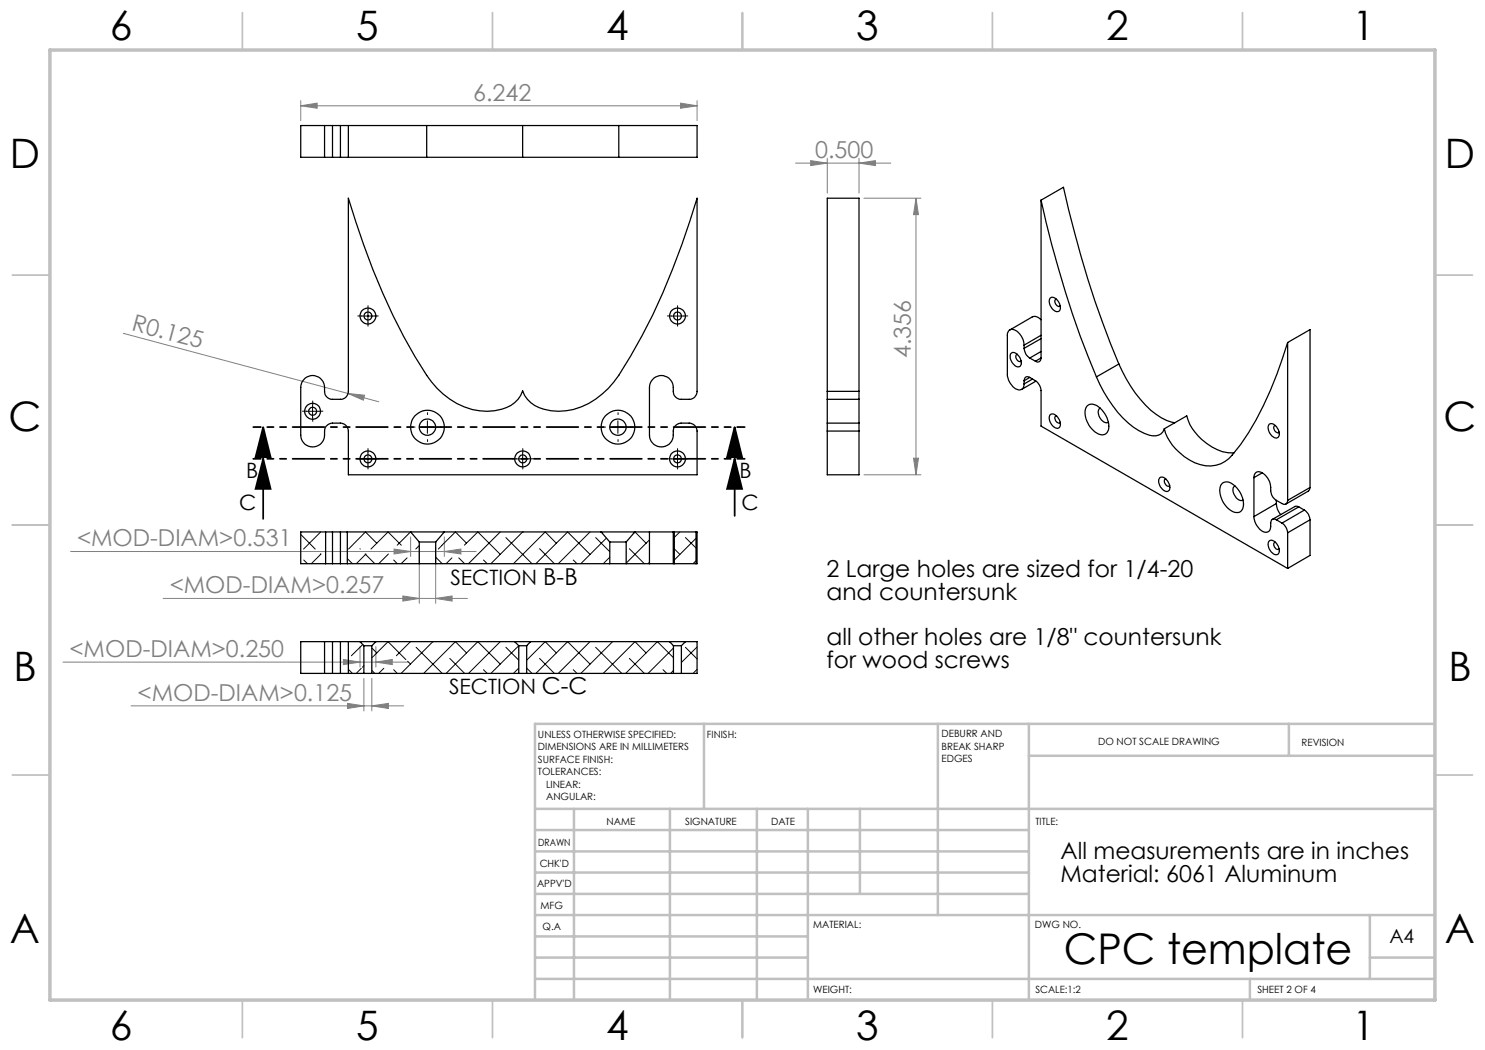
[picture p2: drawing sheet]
<svg xmlns="http://www.w3.org/2000/svg" width="297mm" height="210mm" viewBox="0 0 297 210" stroke-linecap="round" stroke-linejoin="round" font-family="sans-serif">
<path d="M52.6 91.8l1.5 6h-3zM52.6 85.4l1.5 6h-3zM52.6 85.4v18.4M146.9 91.8l1.5 6h-3zM146.9 85.4l1.5 6h-3zM146.9 85.4v17.8" fill="none" stroke="#000" stroke-width=".35"/>
<g fill="none" stroke="#808080" stroke-width=".2">
<path d="M60.1 21.2l3.3-.6v1.1zM60.1 20.1v4M60.1 21.2h79.3M136.1 20.6l3.3 .6-3.3 .5zM139.4 20.1v4M159.1 32.6h19.1M162.1 32.1l3.4 .5-3.4 .5zM165.5 31.6v7M171.8 32.6l3.3-.5v1zM171.8 31.6v7M172.8 39.6h11.4M183.2 39.6l.5 3.3h-1z"/>
<path d="M183.2 39.6v55.4M24.7 66.7l44.9 12M69.6 78.7l3.3 .3-.2 1zM69.6 78.7l6.1 1.7M172.8 95h11.4M182.7 91.6h1l-.5 3.4zM14.1 110.3h81.1M32.6 119.7h60.9M78.8 109.8l3.3 .5-3.3 .5zM80.6 119.2l3.3 .5-3.3 .5zM82.1 107.4v3.9M83.9 109.4v11.3"/>
<path d="M87.1 119.7l3.3-.5v1zM87.1 109.4v11.3M88.9 110.3l3.3-.5v1zM88.9 107.4v3.9M12.6 132.4h68.9M68.7 131.9l3.3 .5-3.3 .5zM72 129.3v4.1M72.8 135.7v6.5M74.4 135.7v6.5M75.2 132.4l3.3-.5v1zM75.2 129.3v4.1M26.2 141.2h54.5"/>
<path d="M69.5 140.7l3.3 .5-3.3 .5zM74.4 141.2l3.3-.5v1z"/>
</g>
<g fill="none" stroke="#000" stroke-width=".2" stroke-dasharray="15.2 1.3 1.3 1.3">
<path d="M72.4 63.2h-.8M73.6 61.9v-.8M73.6 64.4v.8M74.9 63.2h.7M134.3 63.2h-.8M135.5 61.9v-.8M135.5 64.4v.8M136.8 63.2h.8M61.3 82.2h-.8M62.5 81v-.8M62.5 83.5v.8M63.8 82.2h.8"/>
<path d="M72.4 91.8h-.8M73.6 90.5v-.8M73.6 93v.8M74.9 91.8h.7M83 85.4h-.4M85.5 82.9v-.4M85.5 87.9v.4M88 85.4h.4M103.3 91.8h-.8M104.6 90.5v-.8M104.6 93v.8M105.8 91.8h.8"/>
<path d="M121.1 85.4h-.4M123.6 82.9v-.4M123.6 87.9v.4M126.1 85.4h.4M134.3 91.8h-.8M135.5 90.5v-.8M135.5 93v.8M136.8 91.8h.8"/>
</g>
<g fill="none" stroke="#000" stroke-width=".2">
<path d="M72.3 63.2h2.5M73.6 61.9v2.5M134.2 63.2h2.5M135.5 61.9v2.5M61.3 82.3h2.5M62.5 81v2.5M72.3 91.8h2.5M73.6 90.5v2.5M84.2 85.4h2.5M85.5 84.2v2.5M103.3 91.8h2.5M104.5 90.5v2.5"/>
<path d="M122.3 85.4h2.5M123.6 84.2v2.5M134.2 91.8h2.5M135.5 90.5v2.5"/>
</g>
<path d="M148.9 85.4h-98.3M148.9 91.8h-98.3" fill="none" stroke="#000" stroke-width=".35" stroke-dasharray="6.3 1.3 1.3 1.3 1.3 1.3" stroke-dashoffset="4.8"/>
<g fill="none" stroke="#c0c0c0" stroke-width=".35">
<path d="M48.5 2.5v7.5M98.5 2.5v7.5M148.5 2.5v7.5M198.5 2.5v7.5M248.5 2.5v7.5M2.5 55h7.5M287 55h7.5M2.5 105h7.5M287 105h7.5M2.5 155h7.5M287 155h7.5M48.5 200v7.5"/>
<path d="M98.5 200v7.5M148.5 200v7.5M198.5 200v7.5M248.5 200v7.5"/>
</g>
<g fill="none" stroke="#c0c0c0" stroke-width=".5">
<path d="M140.8 144.8v17M187.6 144.8v38.2M205.8 144.8v55.2M205.8 151.2h81.2M257.8 144.8v6.4M287 144.8h-180v55.2M107 161.8h180M107 178.8h98.8M107 174.5h98.8M107 170.3h98.8M107 166h98.8M114.8 161.8v38.2"/>
<path d="M134 161.8v38.2M151.4 161.8v38.2M161.6 161.8v38.2M172 161.8v17M107 195.8h180M107 191.5h54.6M107 187.3h54.6M107 183h180M250 195.8v4.2M274 191.5h13M274 183v12.8"/>
</g>
<path d="M10 10h277v190h-277z" fill="none" stroke="#c0c0c0" stroke-width=".7"/>
<g fill="#000">
<path d="M146.9 91.8l1.5 6h-3zM52.6 91.8l1.5 6h-3z"/>
<path d="M146.9 85.4l1.5 6h-3zM52.6 85.4l1.5 6h-3z"/>
</g>
<g fill="#808080">
<path d="M69.6 78.7l3.3 .3-.2 1z"/>
<path d="M136.1 20.6l3.3 .6-3.3 .5zM60.1 21.2l3.3-.6v1.1zM171.8 32.6l3.3-.5v1zM162.1 32.1l3.4 .5-3.4 .5zM87.1 119.7l3.3-.5v1zM80.6 119.2l3.3 .5-3.3 .5zM74.4 141.2l3.3-.5v1zM69.5 140.7l3.3 .5-3.3 .5zM75.2 132.4l3.3-.5v1zM68.7 131.9l3.3 .5-3.3 .5z"/>
<path d="M78.8 109.8l3.3 .5-3.3 .5zM88.9 110.3l3.3-.5v1z"/>
<path d="M183.2 39.6l.5 3.3h-1zM182.7 91.6h1l-.5 3.4z"/>
</g>
<g fill="none" stroke="#000" stroke-width=".25">
<path d="M64.9 25.1h-4.8v6.4h4.8M64.9 31.5h1.6M64.9 25.1h1.6M64.9 25.1v6.4M66.5 25.1v6.4M66.5 31.5h1.6M66.5 25.1h1.6M68.1 31.5h1.6M68.1 25.1h1.6M68.1 25.1v6.4M69.7 31.5h15.6M69.7 25.1h15.6"/>
<path d="M69.7 25.1v6.4M69.7 39.6a135.5 135.5 0 0 0 15.6 35.5 14.3 14.3 0 0 0 13.6 7.1 6.3 6.3 0 0 0 5.6-4 6.2 6.2 0 0 0 5.7 4 13.6 13.6 0 0 0 11.5-4.5l1.1-1.3a113.8 113.8 0 0 0 13.6-27.5l3-9.3v38.7a1.57 1.57 0 0 1-1.6 1.6h-1.6a1.57 1.57 0 0 1-1.5-1.6 2.45 2.45 0 0 0-1.6-3 2.45 2.45 0 0 0-3.1 1.4l-.1 .8v9.5a2.38 2.38 0 0 0 2.4 2.4 2.38 2.38 0 0 0 2.4-2.4 1.79 1.79 0 0 1 1.2-2.3l1.9-.1a1.63 1.63 0 0 1 1.6 1.6v8.8h-69.7v-8.8a1.63 1.63 0 0 0-1.6-1.6h-1.6a1.8 1.8 0 0 0-1.6 2.4 2.38 2.38 0 0 1-2.4 2.4 2.38 2.38 0 0 1-2.4-2.4v-9.5a2.38 2.38 0 0 1 2.4-2.4 2.38 2.38 0 0 1 2.4 2.4 1.76 1.76 0 0 0 1.6 2.4h1.6a1.57 1.57 0 0 0 1.6-1.6zM85.3 31.5h19.2M85.3 25.1h19.2M85.3 25.1v6.4M104.5 31.5h19.3M104.5 25.1h19.3M104.5 25.1v6.4M123.8 25.1h15.6v6.4h-15.6M123.8 25.1v6.4M208.2 40a204.1 204.1 0 0 0 11.1 35.4M208.2 40l4.5-2.5a204.1 204.1 0 0 0 11.1 35.3"/>
<path d="M208.2 40v31.6M210 59.6a1.21 1.21 0 0 1 1.7 .8 1.36 1.36 0 0 1 0 1.9 1.88 1.88 0 0 1-1.9-2.1zM211.3 59.9h-.1a.79 .79 0 0 0-.2 .7 .79 .79 0 0 0 .6 .6l.1 .1 .4-.2M165.5 78.3v1.6M165.5 79.9h6.3M165.5 78.3h6.3M165.5 78.3v-38.7h6.3v38.7M165.5 79.9v4.7M171.8 78.3v1.6M171.8 79.9v4.7M202.1 70.8a.96 .96 0 0 1 1.6 .3 1.56 1.56 0 0 1 .2 2.2 1.95 1.95 0 0 1-1.9-2zM203.5 70.9a.8 .8 0 0 0-.3 .8 .8 .8 0 0 0 .7 .6l.3-.1"/>
<path d="M204.8 69a3.3 3.3 0 0 0-2.5-3.1 1.06 1.06 0 0 0-.8 1.2v7.8a3.5 3.5 0 0 0 2.2 3.1h.3a1.01 1.01 0 0 0 .8-1.2M204.8 69.7a2.42 2.42 0 0 0 1.2 1.9M204.8 69v.7M204.8 76.2v.6M206 75.5a3.8 3.8 0 0 1 1.7 1.2l.3 .5 .2 .9v7.1l49.3 28.5M206 75.5a.69 .69 0 0 0-.9-.1 .69 .69 0 0 0-.3 .8M206 71.6l1.1 .6M206 75.5l-1.2 .7M206.5 75.8l-1.7 1M207.2 76.2l-2.9 1.7M208.2 71.6a.68 .68 0 0 1-.3 .7 .68 .68 0 0 1-.8-.1M208.2 64l-.9-.6h-.7l-4.6 2.6"/>
<path d="M208.2 71.6l-1.1 .6M208.2 67.1l-3.4 1.9M208.2 70.3l-2.2 1.3M208.2 67.7l-3.4 2M219.3 75.4a24.9 24.9 0 0 0 7.4 10.1 7.9 7.9 0 0 0 4.5 1.7 1.88 1.88 0 0 0 1.7-1.4M223.8 72.8a24.4 24.4 0 0 0 7.4 10.1 8.2 8.2 0 0 0 3.7 1.7M223.8 72.8l-4.5 2.6M257.5 68.5a71.7 71.7 0 0 1-9.4 20.4 9 9 0 0 1-4 3.9 8 8 0 0 1-8.3-2.4 9.4 9.4 0 0 1-2.9-4.6M257.5 68.5v31.6M257.5 68.5l4.5-2.6v31.6M165.5 84.6v1.6M165.5 84.6h6.3"/>
<path d="M165.5 86.2v8.8h6.3v-8.8M165.5 86.2h6.3M171.8 84.6v1.6M210 82.9a1.2 1.2 0 0 1 1.7 .8 1.24 1.24 0 0 1-.2 2 2.06 2.06 0 0 1-1.5-2.8zM211.3 83.2h-.1a.8 .8 0 0 0-.1 .9 .8 .8 0 0 0 .9 .4l.1-.1M217.4 81.2a1.63 1.63 0 0 1 2.3 .2 4.6 4.6 0 0 1 1.8 4.9 1.53 1.53 0 0 1-2.5 .1 4.7 4.7 0 0 1-1.8-4.9zM220.1 81.6a1.58 1.58 0 0 0 .2 2.4l.9 .6 .5-.2M232 95.6l.1-.1a1.95 1.95 0 0 1 1.9 2 .7 .7 0 0 1-.4 .8 .7 .7 0 0 1-.9-.2 2.05 2.05 0 0 1-.7-2.5zM232.9 85.8l4.4-2.6a10.8 10.8 0 0 0 8.3 7.3l1.2 .1M233.2 95.8a.63 .63 0 0 0-.4 .6 .63 .63 0 0 0 .4 .5l.4 .4 .3-.2M244.3 96.8a1.62 1.62 0 0 1 2.4 .1 4.7 4.7 0 0 1 1.8 4.9 1.53 1.53 0 0 1-2.5 .2 4.8 4.8 0 0 1-1.8-5zM247 97.2a1.4 1.4 0 0 0 .1 2.1 1.21 1.21 0 0 0 1.5 .7"/>
<path d="M250.8 95.5a1.08 1.08 0 0 1 .7-1.1 1.08 1.08 0 0 1 1.3 .4 4 4 0 0 1 1.4 3.6l.4 1.1 .7 .6M250.8 95.5v7.8M252.4 94.6l-1.6 .9M253.8 84.9a1.2 1.2 0 0 1 1.7 .7 1.24 1.24 0 0 1-.2 2 2.06 2.06 0 0 1-1.5-2.7zM255.1 85.1h-.1a.8 .8 0 0 0-.1 1 .8 .8 0 0 0 .9 .4v-.1M262 97.5l-.3 .7-4.5 2.6M262 97.5l-4.5 2.6M65.1 106.4h1.4M65.1 112.7h1.4M65.1 106.4h-5v6.3h5M65.1 106.4v6.3M66.5 106.4v6.3"/>
<path d="M66.5 106.4h1.6M66.5 112.7h1.6M68.1 106.4h1.4M68.1 112.7h1.4M68.1 106.4v6.3M69.5 106.4v6.3M69.5 106.4h12.6M69.5 112.7h14.4M82.1 106.4h6.8M82.1 106.4l1.8 2M83.9 112.7h3.2M83.9 108.4h3.2"/>
<path d="M83.9 108.4v4.3M87.1 108.4v4.3M87.1 112.7h34.9M88.9 106.4h31.3M88.9 106.4l-1.8 2M120.2 106.4h6.8M120.2 106.4l1.8 2M122 112.7h3.2M122 108.4h3.2M122 108.4v4.3M125.2 108.4v4.3M125.2 112.7h4.7"/>
<path d="M127 106.4h2.9M127 106.4l-1.8 2M129.9 106.4h4.8M129.9 112.7h4.8M129.9 106.4v6.3M134.7 106.4h.2M134.7 112.7h.2M134.7 106.4v6.3M134.9 106.4h4.3M134.9 106.4v6.3M134.9 112.7h4.3M139.2 106.4h.2v6.3h-.2"/>
<path d="M139.2 106.4v6.3M250.8 103.3a3.5 3.5 0 0 0 2.2 3.2h.3a1.01 1.01 0 0 0 .8-1.2v-.7a.69 .69 0 0 1 .4-.7 .69 .69 0 0 1 .8 .1M253.8 108.2a1.33 1.33 0 0 1 1.9 1 1.07 1.07 0 0 1-.4 1.7 2.04 2.04 0 0 1-1.5-2.7zM255.1 108.4a.8 .8 0 0 0-.3 .9 .8 .8 0 0 0 .7 .6l.3-.2M255.3 100.1l1.1 .6a.68 .68 0 0 0 .8 .1 .68 .68 0 0 0 .3-.7M255.3 100.7l.2 1.1 .7 1.1M255.3 104l1.1 .6M255.3 100.7l-4.5 2.6M255.3 100.1v.6M256.4 104.6a2.53 2.53 0 0 1 1.1 2M257.5 106.6v7.1M259.8 101.4l-.5-.2-.3 .1-4.5 2.6"/>
<path d="M259.8 101.4l-4.5 2.6M259.8 101.4l1.1 .6M260.9 102a2.42 2.42 0 0 1 1.1 2M260.9 102l-4.5 2.6M262 104v7.1l-4.5 2.6M262 104l-4.5 2.6M64.9 128.3h-4.8v6.4h4.8M64.9 128.3h1.6M64.9 134.7h1.6M64.9 128.3v6.4M66.5 128.3v6.4M66.5 128.3h1.6"/>
<path d="M66.5 134.7h1.6M68.1 128.3h1.6M68.1 134.7h1.6M68.1 128.3v6.4M69.7 128.3v6.4M69.7 128.3h2.3M69.7 134.7h3.1M72 128.3h3.2M72 128.3l.8 .8M72.8 129.1h1.6M72.8 134.7h1.6M72.8 129.1v5.6"/>
<path d="M74.4 129.1v5.6M74.4 134.7h29.4M75.2 128.3h27.7M75.2 128.3l-.8 .8M102.9 128.3h3.2M102.9 128.3l.9 .8M103.8 134.7h1.5M103.8 129.1h1.5M103.8 129.1v5.6M105.3 129.1v5.6M105.3 134.7h29.4M106.1 128.3h27.8"/>
<path d="M106.1 128.3l-.8 .8M133.9 128.3h3.2M133.9 128.3l.8 .8M134.7 129.1h1.6M134.7 134.7h1.6M134.7 129.1v5.6M136.3 129.1v5.6M137.1 128.3h2.3v6.4h-3.1M137.1 128.3l-.8 .8"/>
<circle cx="73.6" cy="63.2" r=".79"/>
<circle cx="73.6" cy="63.2" r="1.59"/>
<circle cx="135.5" cy="63.2" r=".79"/>
<circle cx="135.5" cy="63.2" r="1.59"/>
<circle cx="62.5" cy="82.3" r="1.58"/>
<circle cx="62.5" cy="82.2" r=".8"/>
<circle cx="73.6" cy="91.8" r=".79"/>
<circle cx="73.6" cy="91.8" r="1.59"/>
<circle cx="85.5" cy="85.4" r="1.65"/>
<circle cx="85.5" cy="85.4" r="3.4"/>
<circle cx="104.5" cy="91.8" r="1.58"/>
<circle cx="104.5" cy="91.8" r=".8"/>
<circle cx="123.6" cy="85.4" r="1.65"/>
<circle cx="123.6" cy="85.4" r="3.4"/>
<circle cx="135.5" cy="91.8" r=".79"/>
<circle cx="135.5" cy="91.8" r="1.59"/>
</g>
<g fill="none" stroke="#000" stroke-width=".2">
<path d="M60.1 106.9l2.9 2.9M60.7 112l.8 .7M64.1 110.8v.1M64.1 106.4l-3.4 3.4M64.2 110.8l-1.9 1.9M69.5 111.7l1 1M72 109.7v.1M73 110.8l2 1.9M73.2 110.8l-1.9 1.9M75.4 108.6l-2.3-2.2-3.4 3.4M77.7 110.8l-2 1.9M78.7 112l.7 .7"/>
<path d="M80.3 109l-2.7-2.6-3.4 3.4M81.4 111.6l-1.2 1.1M82.1 106.4l-2.7 2.6M83.9 109.1l-.8 .7M87.1 111.4l1.3 1.3M88.4 109.1l-.7 .7M90.4 111.6l-1.2 1.1M91.8 111.6l1.1 1.1M92.9 109l2.7-2.6 4.4 4.5M93.3 108.6l-2.2-2.2-2.7 2.6M96.7 112l.7 .7M100 106.4l-6.3 6.3"/>
<path d="M101.2 107.5l5.2 5.2M104.5 106.4h.1M104.5 106.4l-6.3 6.3M107.9 109.7l3 3M111.3 108.6l-2.3-2.2-6.3 6.3M114.7 112l.7 .7M118 110.9l-4.5-4.5-6.3 6.3M118 106.4l-6.3 6.3M119.1 107.5l2.9 2.8M121.3 107.6l-5.1 5.1M122 111.4l-1.4 1.3M125.9 109.7l3 3"/>
<path d="M126.8 106.6l.2-.2 2.2 2.2M129.9 112.5l-.3 .2M129.9 108l-4.7 4.6M134.9 109.8l1.1 1.1M136 106.4l-1.1 1.1M137.1 107.5l2.1 2.1M139.2 107.7l-4.3 4.3M139.2 112.1l-.6 .6M69.7 133.9l.8 .8M72.2 133.7l-.9 1M72.6 128.9l-2.3 2.3M72.8 133.1l-.3 .3"/>
<path d="M74.4 134.1l.6 .6M74.4 129.6l1 1M74.7 131.3l-.3 .2M74.8 131.2l2.8-2.9 3.6 3.6M76.8 133.7l-1.1 1M78.7 133.9l.7 .8M81.5 132.2l.6 .6M82.1 128.3l-2.8 2.9M83.2 129.5l5.2 5.2M86.6 128.3h.1M86.6 128.3l-6.4 6.4M90 131.7l2.9 3"/>
<path d="M93.3 130.6l-2.2-2.3-6.4 6.4M96.7 133.9l.7 .8M100 132.8l-4.4-4.5-6.4 6.4M100 128.3l-6.3 6.4M101.2 129.5l2.6 2.5M103.8 133.6l-1.1 1.1M103.8 129.1l-5.6 5.6M105.3 133.6l1.1 1.1M107.9 131.7l3 3M111.3 130.6l-2.3-2.3-3.7 3.7M114.7 133.9l.7 .8M118 132.8l-4.5-4.5-6.3 6.4"/>
<path d="M118 128.3l-6.3 6.4M119.1 129.5l5.3 5.2M122.5 128.3l-6.3 6.4M125.9 131.7l3 3M129.2 130.6l-2.2-2.3-6.3 6.4M132.6 133.9l.8 .8M134.7 131.5l-3.2-3.2-6.4 6.4M134.7 129.6l-5.1 5.1M134.7 134.1l-.6 .6M137.1 129.5l2.3 2.3M139.4 129.4l-3.1 3.1M139.4 133.9l-.8 .8"/>
</g>
<text font-size="8.5" x="212.8" y="192.7">CPC template</text>
<g font-size="8.1">
<text x="22" y="8">6</text>
<text x="71.2" y="8">5</text>
<text x="121.2" y="8">4</text>
<text x="171.3" y="8">3</text>
<text x="221.3" y="8">2</text>
<text x="270.5" y="8">1</text>
<text x="2" y="33.6">D</text>
<text x="289" y="33.6">D</text>
<text x="1.7" y="86.1">C</text>
<text x="288.7" y="86.1">C</text>
<text x="2.7" y="136.1">B</text>
<text x="289.7" y="136.1">B</text>
<text x="2" y="188.6">A</text>
<text x="289" y="188.6">A</text>
<text x="22" y="208">6</text>
<text x="71.2" y="208">5</text>
<text x="121.2" y="208">4</text>
<text x="171.3" y="208">3</text>
<text x="221.3" y="208">2</text>
<text x="270.5" y="208">1</text>
</g>
<g font-size="4.7" fill="#808080">
<text x="94.6" y="20.1">6.242</text>
<text x="163.1" y="31.6">0.500</text>
<text x="26.2" y="66" transform="rotate(15 26.2 66)">R0.125</text>
<text x="182.2" y="71.7" transform="rotate(-90 182.2 71.7)">4.356</text>
<text x="15.4" y="109.3">&lt;MOD-DIAM&gt;0.531</text>
<text x="33.9" y="118.7">&lt;MOD-DIAM&gt;0.257</text>
<text x="13.9" y="131.4">&lt;MOD-DIAM&gt;0.250</text>
<text x="27.5" y="140.1">&lt;MOD-DIAM&gt;0.125</text>
</g>
<g font-size="4.7">
<text x="165.3" y="115.4">2 Large holes are sized for 1/4-20</text>
<text x="165.3" y="120">and countersunk</text>
<text x="165.3" y="129">all other holes are 1/8&quot; countersunk</text>
<text x="165.3" y="133.5">for wood screws</text>
<text x="212.1" y="171.9">All measurements are in inches</text>
<text x="212.1" y="176.4">Material: 6061 Aluminum</text>
</g>
<g font-size="4.2">
<text x="49.2" y="95.7">B</text>
<text x="147.9" y="95.7">B</text>
<text x="47.8" y="102">C</text>
<text x="148.3" y="102">C</text>
<text x="90.1" y="117">SECTION B-B</text>
<text x="89.8" y="138.8">SECTION C-C</text>
</g>
<text font-size="3.9" x="277.9" y="188.5">A4</text>
<g font-size="2">
<text x="107.6" y="147.6">UNLESS OTHERWISE SPECIFIED:</text>
<text x="141.4" y="147.6">FINISH:</text>
<text x="188.3" y="147.5">DEBURR AND</text>
<text x="188.3" y="150">BREAK SHARP</text>
<text x="219.6" y="149">DO NOT SCALE DRAWING</text>
<text x="260.3" y="149.2">REVISION</text>
<text x="107.6" y="150.1">DIMENSIONS ARE IN MILLIMETERS</text>
<text x="107.6" y="152.6">SURFACE FINISH:</text>
<text x="107.6" y="155.1">TOLERANCES:</text>
<text x="188.3" y="152.5">EDGES</text>
<text x="109.2" y="157.6">LINEAR:</text>
<text x="109.2" y="160.1">ANGULAR:</text>
<text x="121.3" y="165">NAME</text>
<text x="137" y="164.9">SIGNATURE</text>
<text x="154.2" y="164.9">DATE</text>
<text x="207.1" y="164.9">TITLE:</text>
<text x="107.6" y="169.1">DRAWN</text>
<text x="107.9" y="173.3">CHK'D</text>
<text x="107.4" y="177.4">APPV'D</text>
<text x="108.1" y="181.8">MFG</text>
<text x="108.5" y="186">Q.A</text>
<text x="162.6" y="185.5">MATERIAL:</text>
<text x="207" y="185.5">DWG NO.</text>
<text x="162.6" y="198.5">WEIGHT:</text>
<text x="207.1" y="198.6">SCALE:1:2</text>
<text x="251.5" y="198.6">SHEET 2 OF 4</text>
</g>
</svg>
